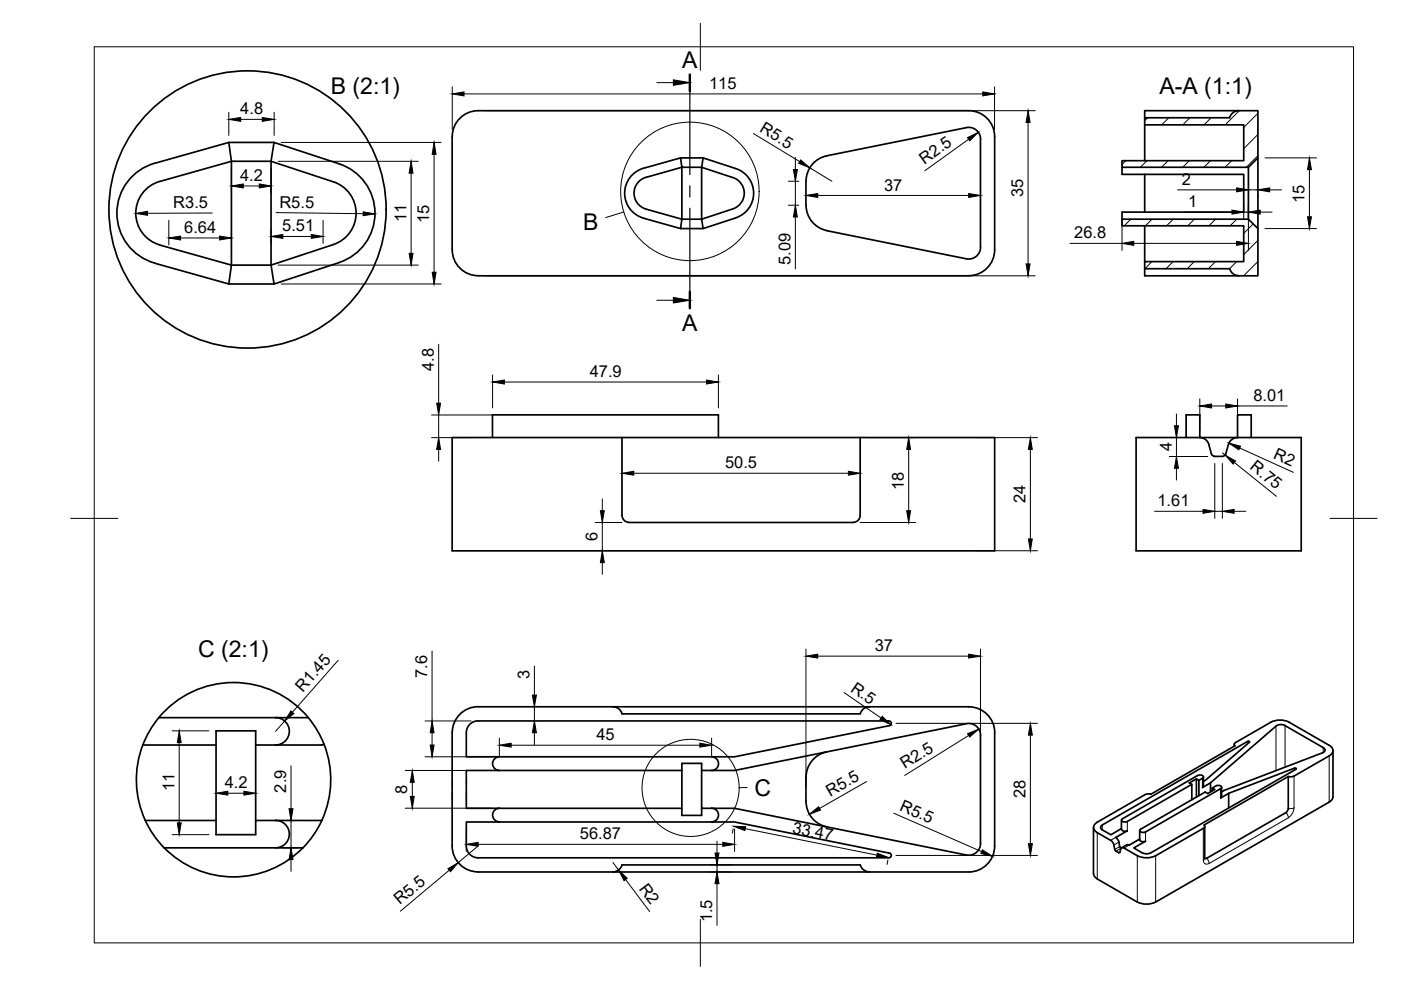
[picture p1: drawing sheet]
<svg xmlns="http://www.w3.org/2000/svg" width="297mm" height="210mm" viewBox="0 0 297 210" stroke-linecap="round" stroke-linejoin="round" font-family="sans-serif">
<!-- layer: Visible -->
<g fill="none" stroke="#000" stroke-width=".36">
<path d="M48.5 30.2l.6 4h8.4v22l13.2-4.4a7 7 0 0 0 4.8-6.6 7 7 0 0 0-4.8-6.6l-13.2-4.4 .6-4M95.9 29v24a5.5 5.5 0 0 0 5.5 5.5M101.4 23.5h104a5.5 5.5 0 0 1 5.5 5.5M101.4 23.5a5.5 5.5 0 0 0-5.5 5.5M135.3 38.6l1.1-.8 .6-.2 7.6-2.1v11l-7.6-2.2a3.5 3.5 0 0 1-1.7-5.7zM144.3 33.5l-7.9 2.2a5.5 5.5 0 0 0-4 5.3 5.5 5.5 0 0 0 4 5.2l7.9 2.3M148.8 35.5l.3-2 6.9 2.2a5.5 5.5 0 0 1 3.8 5.3 5.5 5.5 0 0 1-3.8 5.2M148.8 35.5l6.6 2.1M148.8 35.5v11M149.1 33.5h-4.8l.3 2h4.2M155.4 37.6a3.5 3.5 0 0 1 2.4 3.4 3.5 3.5 0 0 1-2.4 3.3M204.9 27.1l-29.6 5.9a5.5 5.5 0 0 0-4.4 5.4v5.1a5.5 5.5 0 0 0 4.4 5.4"/>
<path d="M204.9 27.1a2.48 2.48 0 0 1 3 2.4v22.9a2.51 2.51 0 0 1-3 2.5l-29.6-6M210.9 29v24a5.5 5.5 0 0 1-5.5 5.5h-104M237.9 35.5v1.5h25.8v8h-25.8v1.5M242.7 26.5v7.6M242.7 37v8M262.6 23.5h4.1v10l-2 2h-26.8v-1.4h25.8v-7.6h-21v-1.5h18M262.6 23.5h-19.9v1.5M262.6 23.5a2 2 0 0 0-1.9 1.5M264.7 35.5v11M266.7 33.5v15M30.8 40.3a7 7 0 0 1 3.1-1.8l15.2-4.3v22l-15.2-4.3a7 7 0 0 1-3.1-11.6zM32.8 55.8l15.7 4.4h9.6"/>
<path d="M32.8 55.8a11 11 0 0 1-8-10.6 11 11 0 0 1 8-10.6l15.7-4.4h9.6l13.8 4.5a11 11 0 0 1 7.6 10.5 11 11 0 0 1-7.6 10.4l-13.8 4.6M144.6 46.5h4.2l.3 2h-4.8zM155.4 44.3l-6.6 2.2M156 46.2l-6.9 2.3M242.7 57v1.5h19.9M242.7 47.9v7.6M260.7 57h-18v-1.5h21v-7.6h-25.8v-1.4h26.8l2 2v10h-4.1M260.7 57a2 2 0 0 0 1.9 1.5M48.5 60.2l.6-4h8.4l.6 4M95.9 92.8h115v24h-115zM104.4 92.8v-4.8h47.9v4.8M131.9 92.8v16.5"/>
<path d="M182.4 92.8v16.5M251.5 92.8v-4.8h2.9v4.8M254.4 92.8h-13.5v24h35v-24h-13.5M254.4 92.8a1.98 1.98 0 0 1 1.9 1.4l.5 2 .3 .4 .5 .2h1.6M254.4 92.8h8M262.4 92.8v-4.8h2.9v4.8M262.4 92.8a2.02 2.02 0 0 0-1.9 1.4l-.7 2.2-.6 .4M131.9 109.3a1.49 1.49 0 0 0 1.5 1.5h47.5M182.4 109.3a1.49 1.49 0 0 1-1.5 1.5M30.3 158h15.5M30.3 157.9a20.6 20.6 0 0 0 .5 16M54.2 158v16"/>
<path d="M58.4 158h-4.2v-3h-8.4v22h8.4v-3h4.2M58.4 152.1a2.91 2.91 0 0 1 2.9 2.9 2.91 2.91 0 0 1-2.9 3M65.4 152.1a20.6 20.6 0 0 0-31.7 0M68.7 157.9l-10.3 .1M68.7 157.8a20.6 20.6 0 0 1-.5 16.1M68.7 157.9a20.6 20.6 0 0 0-3.3-5.7h-31.7a21.3 21.3 0 0 0-3.4 5.8M101.4 152.9h87.1a.5 .5 0 0 1 .5 .4 .5 .5 0 0 1-.4 .5M101.4 149.9h28.5M101.4 149.8a5.5 5.5 0 0 0-5.5 5.6v24a5.5 5.5 0 0 0 5.5 5.5M101.4 152.8a2.51 2.51 0 0 0-2.5 2.6v5.1h56.8l32.9-6.6M129.9 149.9h75.5a5.5 5.5 0 0 1 5.5 5.5v24a5.5 5.5 0 0 1-5.5 5.5h-75.5M130 149.9a2 2 0 0 1 1.9 1.5"/>
<path d="M131.9 151.4h50.5M175.3 159.4a5.6 5.6 0 0 0-4.4 5.4v5.1a5.5 5.5 0 0 0 4.4 5.4M184.3 149.9a2 2 0 0 0-1.9 1.5M261.7 157.8v.4M264.5 157.2l-30.8 17.7-.4 .5 .4 .5M264.5 157.2l.4 .1-9.8 8.4M269.4 153.1l-7.4 4.3-.3 .2 .1 .5-17.8 10.3-.7-.1-.5 .2-10.2 5.8a1.18 1.18 0 0 0-.7 1.1 1.18 1.18 0 0 0 .8 1.1l3 1.8 .5 .9M269.5 153.1a4.3 4.3 0 0 1 3.8 0l8.5 4.9a1.18 1.18 0 0 1 .8 1.1 1.18 1.18 0 0 1-.8 1.1M270.5 154l-13.9 12-1.6 1 .2-.3M272.5 153.9l8 4.6M272.5 153.8a1.89 1.89 0 0 0-2 .1M280.4 159.6l-21.4 8.3"/>
<path d="M280.6 158.5a.58 .58 0 0 1 .3 .7 .58 .58 0 0 1-.5 .4M282.6 159.1v9.8a1.37 1.37 0 0 1-.8 1.1M30.8 174h15M30.8 174a20.6 20.6 0 0 0 33.4 5.7M34.8 179.8h29.4M58.4 174h9.8M58.4 173.9a2.91 2.91 0 0 1 2.9 3 2.91 2.91 0 0 1-2.9 2.9M68.2 174a20.6 20.6 0 0 1-4 5.8M105.9 171.4a1.45 1.45 0 0 0-1.5 1.4 1.45 1.45 0 0 0 1.5 1.5M105.9 160.5a1.45 1.45 0 0 0-1.5 1.4 1.45 1.45 0 0 0 1.5 1.5M144.6 163.4h-45.7v8h45.7M148.8 163.4h6.9l49.2-10a2.48 2.48 0 0 1 3 2.5v22.9a2.52 2.52 0 0 1-3 2.5l-49.2-9.9h-6.9v-9.5h-4.2v11h4.2v-1.5"/>
<path d="M150.9 171.4a1.45 1.45 0 0 1 1.4 1.4 1.45 1.45 0 0 1-1.4 1.5M150.9 160.5a1.45 1.45 0 0 1 1.4 1.4 1.45 1.45 0 0 1-1.4 1.5M231.8 175.4l.1 9.8a1.37 1.37 0 0 0 .8 1.1l8.4 5M236.2 179.2l.3 1.2 .7 .4 .2-.1M237.2 178.6l.3 1 .2 .3M237.8 175.7l-2.3 1.3-1.8-1M237.8 173.9v1.9M237.8 175.8a.94 .94 0 0 0 1.2 .3l-2.5 1.5 .5 .4 .2 .5M238.9 179.1l-1.1 .7M238.9 179.1l.5 .1M241.6 176.1l.1 2.1 .4 .2h.8l-2.5 1.4 1.8 1M241.6 177.9l-2.2 1.3"/>
<path d="M252.7 166.3l-13.7 7.9M253.7 169v-3.9l-1.5 .9 .5 .3v3.3M253.7 165.1l.5 .4v3.2M254.2 165.5l.9-.7a.78 .78 0 0 0-1.2-.4l-16.1 9.4a.78 .78 0 0 0 1.2 .4M255.1 175.6l-10.1 5.8a4.3 4.3 0 0 1-3.8 0M255.1 164.7v2M255.3 174.9l.1 .5-.3 .2M255.4 175.2v6.8M256.6 166v1.9M257 167.1l.5 .3-1.4 .8-.6-.3-13.8 8.1a.78 .78 0 0 0 1.2 .4l15.9-9.2M258.8 169.2l1.7-1 13.9-5.3 .4 .1-30.8 17.8M258.8 167.2l.2-.2a.78 .78 0 0 0-1.2-.4l-.8 .5v.6"/>
<path d="M259 166.9v2M259 168.9l-.2 .3M260.5 168.2v3.1M273.1 164.6v6.8l-.3 .7-17 9.9M273.1 164.6l-17.8 10.3M281.8 170.1l-36.8 21.1a4.3 4.3 0 0 1-3.8 0M281.8 160.3l-7.4 4.2-.6 .2-.7-.1M101.4 184.9h28.5M131.9 183.4h50.5M131.9 183.4a2 2 0 0 1-1.9 1.5M182.4 183.4a2 2 0 0 0 1.9 1.5M188.6 180.9l-32.9-6.6h-56.8v5.1a2.51 2.51 0 0 0 2.5 2.5"/>
<path d="M188.6 180.9a.5 .5 0 0 1 .4 .5 .5 .5 0 0 1-.5 .5h-87.1M237.4 180.7l.2-.7 .4-.3 3.1 1.7M242.2 180.8l1.1 .2 .7-.2M255.8 182h-.4"/>
<circle cx="52.5" cy="44.4" r="29.4"/>
</g>
<!-- layer: Visible Narrow -->
<g fill="none" stroke="#000" stroke-width=".21">
<path d="M264.5 157.2v.5M270.5 154v9.4M272.5 153.9v8.8M280.5 158.5v1M232.6 176.5v9.9M233.7 174.9v1.1M237.2 178.6l-1 .6M237.4 179.5l-1.1 .6M237.7 179.8l-1.1 .7M238.9 176.2l-3.4 2M239 174.2v1.9M241.6 177.9l-3.3 1.9"/>
<path d="M242.9 176.4v2M254.9 165v2M255.1 175.6v6.8M258.8 167.2v2M273.1 173.4l-16.8 9.7M274.4 171.3a2.75 2.75 0 0 1-1.2 2.1l-.2-.6-.4-.5M274.4 164.5v6.8l-.6 .2-.7-.1M274.4 162.9v.4M281.8 160.3v9.8M237.4 180.6l-.2 .2M241.1 181.4v9.9M245 181.4v9.9"/>
<path d="M255.1 182.4l.3 .7 .6 .1 .4-.1M255.4 182l-.3 .4M255.8 182l.4 .5 .2 .6"/>
</g>
<!-- layer: BORDER -->
<path d="M20 9.9h267v190h-267zM148.5 4.9v10M15 109.9h10M282 109.9h10M148.5 194.9v10" fill="none" stroke="#000" stroke-width=".21"/>
<!-- layer: FD_Dimensions -->
<g fill="none" stroke="#000" stroke-width=".21">
<path d="M95.9 18.4v9.1M98.4 19.9h110M210.9 18.4v9.1M48.5 23.8v4.9M49.1 35.7v5.2M51 25.3h4.6M51.6 39.4h3.4M57.5 35.7v5.2M58.1 23.8v4.9M59 34.2h29.7M59.6 30.2h33.9M87.2 36.7v17"/>
<path d="M92 32.7v25M102.9 23.5h116.6M159.7 28.3l9.8 6M167.1 38.4h2.3M168.6 33.4v2.5M168.6 38.4v5.1M171.7 35.6l4.7 2.8M205.4 29.5l-9.3 6.7M218 26v30M268.2 33.5h10.9M277.6 36v10M35.8 46.7v5.3"/>
<path d="M38.3 50.5h8.3M45 45.2h-13.7M49.1 49.1v2.9M57.5 48.6v3M58.5 45.1l18.5 .2M59 56.2h29.7M60 50.1h6M68.5 46.7v4.9M102.9 58.5h116.6M167.1 43.5h2.3M168.6 46v11M173.4 41.4h32"/>
<path d="M226.9 51.6h11M237.9 46.5v6.6M240.4 51.6h21.8M249.6 40.3h12.6M251.3 45h9.9M263.7 43.1v3.4M263.7 45h1M264.7 41.3v.5M264.7 43.1v10M264.7 40.3h2M266.7 41.3v.5M267.2 45h2.5"/>
<path d="M268.2 48.5h10.9M269.2 40.3h2.5M59.6 60.2h33.9M93 73v12.5M104.4 79.5v7M152.3 79.5v7M91.5 88h12.9M91.5 92.8h8.4M93 88v4.8M93 95.3v2.5M106.9 81h42.9M183.9 92.8h10.2"/>
<path d="M192.7 95.3v13M206.9 92.8h13.1M218.5 95.3v19M247.9 96.8h8.2M249.4 87.8v2.5M249.4 92.8v4M249.4 99.3v2.5M254.4 84.6v6.7M256.9 86.1h3M257.6 98.3v11.6M259.2 98.3v11.6M259.2 96l.6 .5"/>
<path d="M261.7 98.1l8.9 7.1M262.4 84.6v6.7M262.4 86.1h10.5M262.8 95l11.4 5.2M126.2 110.8h5.7M127.7 105.8v2.5M127.7 110.8v6M127.7 119.3v2.5M134.4 100.3h45.5M182.4 110.8h11.7M206.9 116.8h13.1M244.8 108.4h10.3"/>
<path d="M257.6 108.4h1.6M261.7 108.4h2.5M91.6 138v14.9M170.9 137.6v29.3M173.4 139.1h32M207.9 137.6v29.3M36.5 155h7.8M38 157.5v17M60.3 152.9l-1.9 2.2M71.7 140l-9.7 11M90.1 152.9h9.8M91.6 155.4v2.6"/>
<path d="M105.9 156.5v3.9M108.4 158h40M113.3 141.2v6.2M113.3 149.9v3M113.3 155.4v2.5M150.9 156.5v3.9M179 146.8l7.8 5.4M190 153.4h30M205.4 155.9l-13.6 8.5M218.5 155.9v23M36.5 177h7.8M48.3 168.2h3.4"/>
<path d="M55.7 174h7.5M59.9 179.8h3.3M61.7 162.4v9.1M61.7 174v5.8M85.9 163.4h18.5M85.9 171.4h18.5M87.4 165.9v3M90.1 160.5h14.3M98.9 175.8v4.7M101.4 179h51.8M101.4 179.4l-4.2 3.5M152 178.4v2.5"/>
<path d="M155.4 175.7l-.1 1M155.7 175.8v4.7M158 175.7l27.9 5.6M183.7 165.7l-9.9 5.7M189.5 172.4l18.6 8.2M61.7 182.3v2.5M95.2 184.5l-10.3 8.7M129.9 182.9l1.2 1.6M132.6 186.5l5.1 6.8M150.5 184.9h4.6M150.5 183.4h4.6M152 183.4v1.5"/>
<path d="M152 187.4v8.8M188.3 182.3l-.2 1M190 181.4h30"/>
</g>
<g fill="#000" stroke="#000" stroke-width=".21">
<path d="M95.9 19.9l2.5-.4v.8zM208.4 19.5l2.5 .4-2.5 .4zM48.5 25.3l2.5-.4v.8zM49.1 39.4l2.5-.4v.8zM55 39l2.5 .4-2.5 .4zM55.6 24.9l2.5 .4-2.5 .4zM87.2 34.2l.4 2.5h-.9zM92 30.2l.5 2.5h-.9zM168.2 35.9h.9l-.5 2.5zM169.8 33.9l1.9 1.7-2.4-1zM205.1 29.2l2.3-1.1-1.8 1.8zM218 23.5l.4 2.5h-.8z"/>
<path d="M262.2 39.8l2.5 .5-2.5 .4zM266.7 40.3l2.5-.5v.9zM277.6 33.5l.4 2.5h-.8zM28.8 45.2l2.5-.4v.8zM35.8 50.5l2.5-.4v.8zM46.6 50.1l2.5 .4-2.5 .4zM57.5 50.1l2.5-.4v.8zM66 49.7l2.5 .4-2.5 .4zM77 44.9l2.5 .5-2.5 .3zM86.7 53.7h.9l-.4 2.5zM91.6 57.7h.9l-.5 2.5zM168.6 43.5l.5 2.5h-.9z"/>
<path d="M170.9 41.4l2.5-.4v.9zM205.4 41l2.5 .4-2.5 .5zM217.6 56h.8l-.4 2.5zM237.9 51.6l2.5-.4v.8zM261.2 44.5l2.5 .5-2.5 .4zM262.2 51.2l2.5 .4-2.5 .4zM264.7 45l2.5-.5v.9zM277.2 46h.8l-.4 2.5zM93 92.8l.4 2.5h-.8zM92.6 85.5h.8l-.4 2.5zM104.4 81l2.5-.4v.8zM131.9 100.3l2.5-.4v.8z"/>
<path d="M149.8 80.6l2.5 .4-2.5 .4zM179.9 99.9l2.5 .4-2.5 .4zM192.7 92.8l.4 2.5h-.9zM218.5 92.8l.4 2.5h-.9zM249 90.3h.9l-.5 2.5zM249.4 96.8l.5 2.5h-.9zM254.4 86.1l2.5-.4v.8zM259.9 85.7l2.5 .4-2.5 .4zM259.8 96.5l2.2 1.2-.5 .7zM260.6 94l2.4 .6-.3 .8zM127.7 116.8l.4 2.5h-.8zM127.3 108.3h.8l-.4 2.5z"/>
<path d="M192.2 108.3h.9l-.4 2.5zM218 114.3h.9l-.4 2.5zM255.1 108l2.5 .4-2.5 .4zM259.2 108.4l2.5-.4v.8zM170.9 139.1l2.5-.4v.8zM205.4 138.7l2.5 .4-2.5 .4zM38 155l.4 2.5h-.8zM61.7 150.7l.6 .6-2 1.6zM91.2 158h.8l-.4 2.5zM91.6 152.9l.4 2.5h-.8zM105.9 158l2.5-.4v.8zM113.3 152.9l.4 2.5h-.8z"/>
<path d="M112.9 147.4h.8l-.4 2.5zM148.4 157.6l2.5 .4-2.5 .4zM187 151.9l1.9 1.7-2.3-1zM205.1 155.6l2.4-1-1.9 1.7zM218.5 153.4l.4 2.5h-.9zM37.6 174.5h.8l-.4 2.5zM45.8 168.2l2.5-.4v.8zM51.7 167.8l2.5 .4-2.5 .4zM61.3 171.5h.8l-.4 2.5zM87.4 163.4l.4 2.5h-.8zM87 168.9h.8l-.4 2.5zM98.9 179l2.5-.4v.8z"/>
<path d="M153.2 178.6l2.5 .4-2.5 .4zM155.6 175.2l2.5 .1-.2 .8zM171.6 172.6l2-1.6 .4 .8zM218 178.9h.9l-.4 2.5zM61.7 179.8l.4 2.5h-.8zM95 184.2l2.2-1.3-1.7 1.9zM131.1 184.5l1.9 1.7-.7 .5zM151.6 180.9h.8l-.4 2.5zM152 184.9l.4 2.5h-.8zM186 180.9l2.4 .9-2.6-.1zM208.3 180.2l2.1 1.4-2.4-.7z"/>
</g>
<!-- layer: Hatching -->
<g fill="none" stroke="#000" stroke-width=".21">
<path d="M238.7 34.1l-.8 .8M243.2 34.1l-1.4 1.4M243.3 25l-.6 .6M247.7 34.1l-1.4 1.4M247.8 25l-1.5 1.5M252.2 34.1l-1.4 1.4M252.3 25l-1.5 1.5M256.6 34.1l-1.4 1.4M256.8 25l-1.5 1.5M261.1 34.1l-1.4 1.4M262.8 23.5l-3 3M266.7 24l-3 3"/>
<path d="M266.7 28.5l-3 3M266.7 33l-2.5 2.5M239.8 46.5l-1.4 1.4M244.2 46.5l-1.4 1.4M244.2 55.5l-1.5 1.5M248.7 55.5l-1.5 1.5M248.8 46.5l-1.5 1.4M253.2 55.5l-1.5 1.5M253.2 46.5l-1.4 1.4M257.7 55.5l-1.5 1.5M257.7 46.5l-1.4 1.4M262.2 55.5l-1.5 1.5"/>
<path d="M262.2 46.5l-1.4 1.4M265.7 47.5l-2 2M266.7 51l-3 3M266.7 55.4l-3 3.1"/>
</g>
<!-- layer: Section Lines -->
<path d="M146.3 15.8v3.5M146.3 61.8v3.6" fill="none" stroke="#000" stroke-width=".51"/>
<path d="M146.3 19.3v17.7M146.3 39.4v2.4M146.3 44.1v17.7" fill="none" stroke="#000" stroke-width=".25"/>
<path d="M139.3 17.5h3.5M139.3 63.7h3.5" fill="none" stroke="#000" stroke-width=".21"/>
<path d="M142.8 16.9l3.5 .6-3.5 .6zM142.8 63.1l3.5 .6-3.5 .5z" fill="#000" stroke="#000" stroke-width=".21"/>
<!-- layer: Detail Boundary -->
<g fill="none" stroke="#000" stroke-width=".21">
<path d="M132.2 45l-3.8 1.1M158.4 167h-1.7"/>
<circle cx="146.3" cy="40.6" r="14.7"/>
<circle cx="146.4" cy="167.1" r="10.3"/>
</g>
<g font-size="4.9">
<text x="144.6" y="14.4">A</text>
<text x="70.1" y="19.9">B (2:1)</text>
<text x="245.8" y="19.9">A-A (1:1)</text>
<text x="123.7" y="48.8">B</text>
<text x="144.6" y="70.2">A</text>
<text x="42" y="139.2">C (2:1)</text>
<text x="160" y="168.7">C</text>
</g>
<g font-size="3.5">
<text x="150.3" y="18.9">115</text>
<text x="50.9" y="24.3">4.8</text>
<text x="160.9" y="27.8" transform="rotate(31 160.9 27.8)">R5.5</text>
<text x="196" y="34.9" transform="rotate(-36 196 34.9)">R2.5</text>
<text x="50.9" y="38.4">4.2</text>
<text x="187.4" y="40.4">37</text>
<text x="216.9" y="41.8" transform="rotate(-90 216.9 41.8)">35</text>
<text x="250.5" y="39.3">2</text>
<text x="36.7" y="44.2">R3.5</text>
<text x="59.2" y="44" transform="rotate(1 59.2 44)">R5.5</text>
<text x="86.2" y="47" transform="rotate(-90 86.2 47)">11</text>
<text x="91" y="47.3" transform="rotate(-90 91 47.3)">15</text>
<text x="251.9" y="44">1</text>
<text x="276.6" y="43" transform="rotate(-90 276.6 43)">15</text>
<text x="39.1" y="49.4">6.64</text>
<text x="59.8" y="49.1">5.51</text>
<text x="227.8" y="50.6">26.8</text>
<text x="167.6" y="56.1" transform="rotate(-90 167.6 56.1)">5.09</text>
<text x="91.9" y="78.7" transform="rotate(-90 91.9 78.7)">4.8</text>
<text x="125" y="80">47.9</text>
<text x="265.7" y="85">8.01</text>
<text x="248.4" y="95.7" transform="rotate(-90 248.4 95.7)">4</text>
<text x="153.7" y="99.3">50.5</text>
<text x="264.9" y="99.3" transform="rotate(39 264.9 99.3)">R.75</text>
<text x="269.8" y="97.1" transform="rotate(24 269.8 97.1)">R2</text>
<text x="191.6" y="103.8" transform="rotate(-90 191.6 103.8)">18</text>
<text x="217.4" y="106.7" transform="rotate(-90 217.4 106.7)">24</text>
<text x="245.4" y="107.4">1.61</text>
<text x="126.7" y="114.7" transform="rotate(-90 126.7 114.7)">6</text>
<text x="90.6" y="143.7" transform="rotate(-90 90.6 143.7)">7.6</text>
<text x="185.5" y="138.1">37</text>
<text x="64.2" y="147" transform="rotate(-49 64.2 147)">R1.45</text>
<text x="112.3" y="144" transform="rotate(-90 112.3 144)">3</text>
<text x="180.1" y="146.4" transform="rotate(34 180.1 146.4)">R.5</text>
<text x="126.5" y="156.9">45</text>
<text x="37" y="167.8" transform="rotate(-90 37 167.8)">11</text>
<text x="47.6" y="167.2">4.2</text>
<text x="191.9" y="163.1" transform="rotate(-32 191.9 163.1)">R2.5</text>
<text x="60.7" y="168.1" transform="rotate(-90 60.7 168.1)">2.9</text>
<text x="86.4" y="168.3" transform="rotate(-90 86.4 168.3)">8</text>
<text x="176" y="168.9" transform="rotate(-30 176 168.9)">R5.5</text>
<text x="190.6" y="171.7" transform="rotate(24 190.6 171.7)">R5.5</text>
<text x="217.4" y="169.3" transform="rotate(-90 217.4 169.3)">28</text>
<text x="123" y="178">56.87</text>
<text x="167.9" y="176.6" transform="rotate(11 167.9 176.6)">33.47</text>
<text x="84.8" y="191.9" transform="rotate(-40 84.8 191.9)">R5.5</text>
<text x="135.4" y="188.4" transform="rotate(53 135.4 188.4)">R2</text>
<text x="151" y="195.6" transform="rotate(-90 151 195.6)">1.5</text>
</g>
</svg>
